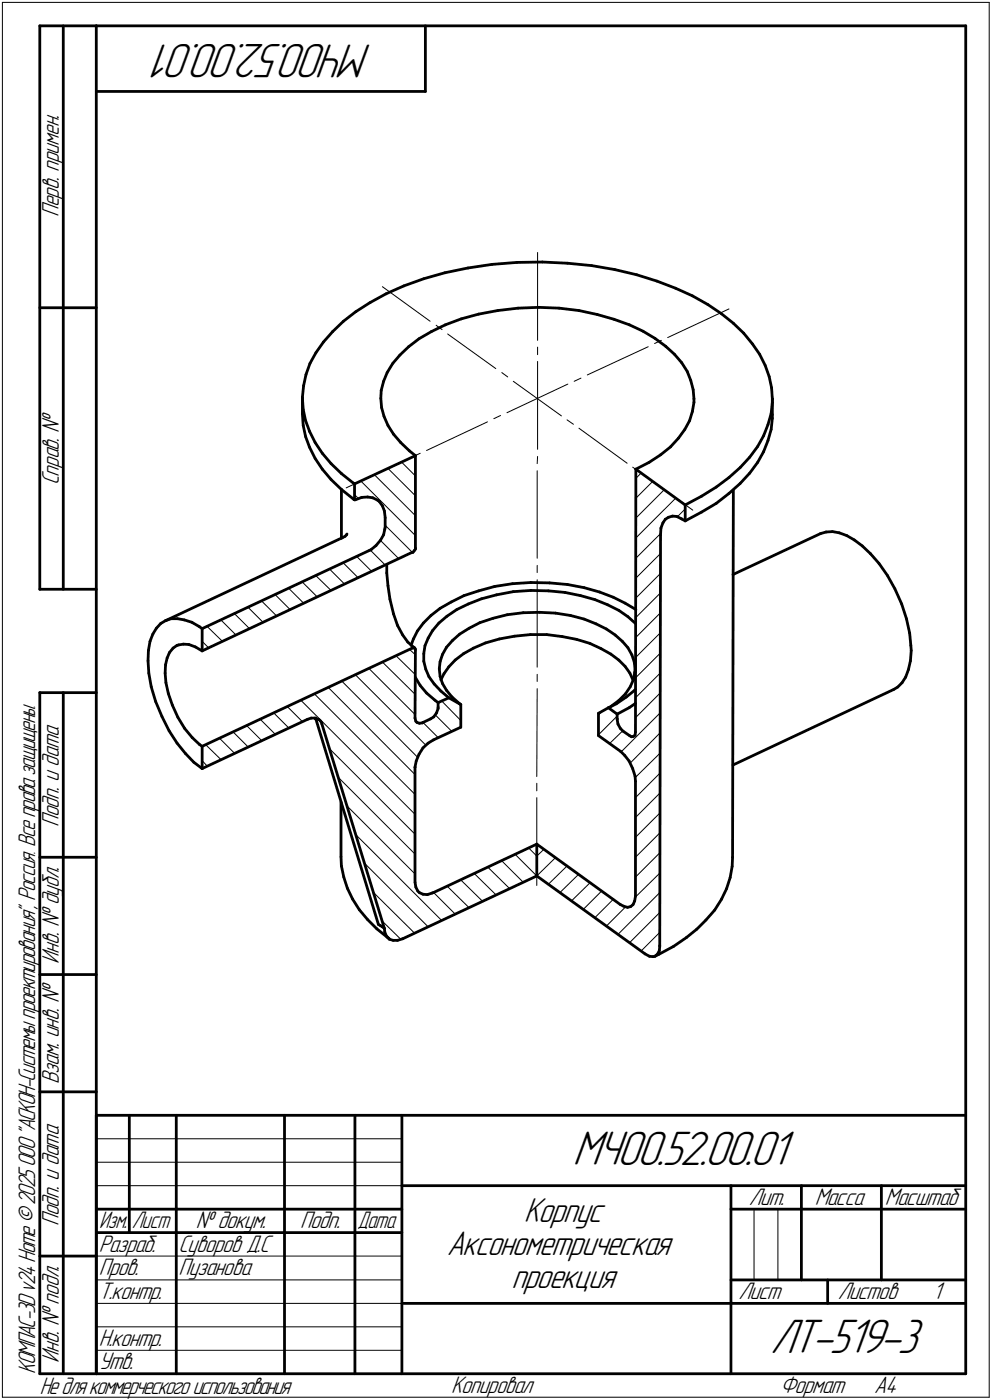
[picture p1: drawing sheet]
<svg xmlns="http://www.w3.org/2000/svg" width="211mm" height="298mm" viewBox="0 0 211 298" stroke-linecap="round" stroke-linejoin="round" font-family="sans-serif">
<g fill="none" stroke="#000" stroke-width=".59">
<path d="M8.5 5.5v120zM8.5 5.5h12zM13.5 5.5v120zM20.5 5.5v287zM20.5 5.5h185zM20.5 19.5h70zM90.5 5.5v14zM205.5 5.5v287zM90.2 59.4l4.5-1.3zM94.7 58.1l4.9-1zM99.6 57.1l5-.8zM104.6 56.3l5.4-.4z"/>
<path d="M110 55.9l5.4-.1zM115.4 55.8l5.3 .2zM120.7 56l5.2 .6zM125.9 56.6l4.9 .8zM130.8 57.4l4.7 1.1zM135.5 58.5l4.3 1.4zM139.8 59.9l4 1.5zM8.5 65.5h12zM65.1 79.8l-.5 2.3zM66 77.4l-.9 2.4zM67.2 75.1l-1.2 2.3zM68.8 72.8l-1.6 2.3z"/>
<path d="M70.8 70.6l2.3-2.2zM70.8 70.6l-2 2.2zM73.1 68.4l2.6-2zM75.7 66.4l3-2zM78.7 64.4l3.4-1.8zM82.1 62.6l3.8-1.7zM82.4 79.3l-.8 1.9zM83.6 77.4l-1.2 1.9zM85.1 75.6l1.9-1.8zM85.1 75.6l-1.5 1.8zM85.9 60.9l4.3-1.5zM87 73.8l2.2-1.7z"/>
<path d="M89.2 72.1l2.6-1.5zM91.8 70.6l2.9-1.4zM94.7 69.2l3.4-1.3zM98.1 67.9l3.8-1zM101.9 66.9l4-.8zM105.9 66.1l4.3-.5zM110.2 65.6l4.4-.2zM114.6 65.4l4.4 .2zM119 65.6l4.2 .5zM123.2 66.1l3.9 .9zM127.1 67l3.5 1zM130.6 68l3.3 1.2z"/>
<path d="M133.9 69.2l2.9 1.3zM136.8 70.5l2.6 1.6zM139.4 72.1l2.2 1.6zM141.6 73.7l1.9 1.7zM143.5 75.4l1.5 1.8zM143.8 61.4l3.5 1.6zM145 77.2l1.2 1.9zM146.2 79.1l.8 1.9zM147.3 63l3.3 1.9zM150.6 64.9l2.9 1.9zM153.5 66.8l2.5 2zM156 68.8l2.2 2.2z"/>
<path d="M158.2 71l1.9 2.2zM160.1 73.2l1.5 2.2zM161.6 75.4l1.2 2.4zM162.8 77.8l.9 2.4zM64.3 84.8v3.3zM64.3 88.1l.2 2.5zM64.3 84.6v.2zM64.3 84.8l.2 2.4zM64.5 90.6l.5 2.4zM64.5 87.2l.5 2.4zM64.6 82.1l-.3 2.5zM65 93l.9 2.2z"/>
<path d="M65 89.6l.9 2.3zM65.9 95.2l1.2 2.4zM65.9 91.9l1.2 2.3zM67.1 97.6l1.5 2.3zM67.1 94.2l1.5 2.3zM68.6 99.9l1.8 2.2zM68.6 96.5l1.8 2.2zM70.4 98.7l2.2 2.1zM81 84.8l.2 2zM81.1 83.1l-.1 1.7zM81.2 86.8l.5 1.8zM81.6 81.2l-.5 1.9z"/>
<path d="M81.7 88.6l.8 2zM82.5 90.6l1.2 1.9zM83.7 92.5l1.6 1.7zM85.3 94.2l1.8 1.8zM87.1 96l1.3 1zM88.4 97v19.7zM135.3 99.9l10.5 7.6zM135.3 99.9l-.1 56zM135.3 99.9l2.8-1.4zM138.1 98.5l2.4-1.6zM140.5 96.9l2.2-1.7zM144.4 93.3l-1.7 1.9z"/>
<path d="M145.7 91.4l-1.3 1.9zM146.7 89.6l-1 1.8zM147 81l.5 2zM147.3 87.6l-.6 2zM147.5 83l.2 1.9zM147.7 85.7l-.4 1.9zM147.7 84.9v.8zM159.5 97.4l-2 2.2zM161.2 98.5l-1.7 2.3zM161.2 95.1l-1.7 2.3zM162.5 96.2l-1.3 2.3zM162.5 92.8l-1.3 2.3z"/>
<path d="M163.4 93.8l-.9 2.4zM163.4 90.4l-.9 2.4zM163.7 80.2l.5 2.3zM164.1 91.4l-.7 2.4zM164.1 88.1l-.7 2.3zM164.2 82.5l.1 2.4zM164.3 84.9v3.4zM164.3 89.1l-.2 2.3zM164.3 88.3v.8zM164.3 85.7l-.2 2.4zM164.3 84.9v.8zM70.4 102.1l2.2 2.1z"/>
<path d="M72.6 104.2v10.4zM72.6 104.2l2.6 2.1zM72.6 100.8l2.6 2.1zM72.9 114.5l.5-.3zM73.4 114.2l.3-.3zM73.8 113.7l-.1 .2zM75.2 106.3l.2 .1zM75.2 102.9l.2 .1zM75.4 103v3.4zM75.4 103l13-6zM75.4 106.4h.2zM75.6 106.4l1.4-.5z"/>
<path d="M77 105.9l1.2-.1zM78.2 105.8l1.1 .2zM78.7 117.2l.3-.2zM79 117l1-.8zM79.3 106l1 .5zM80.3 106.5l.4 .3zM80.7 106.8l.7 .9zM80.9 115.1l-.9 1.1zM81.4 107.7l.4 1.1zM81.6 113.9l-.7 1.2zM81.8 108.8l.2 1.4zM81.9 112.7l-.3 1.2z"/>
<path d="M82 110.2v2.1zM82 112.3l-.1 .4zM87.7 117.6h.2zM88.1 117.3l-.2 .3zM88.4 116.7v.2zM88.4 116.9l-.3 .4zM140.5 113.9l-.1 87.4zM140.6 112.4l-.1 1.5zM141.1 111.3l-.5 1.1zM141.6 110.6l-.5 .7zM141.6 110.6l.6-.4zM142.2 110.2l.9-.3z"/>
<path d="M143.1 109.9l.9 .1zM144 110l1 .5zM145 110.5l.8 .4zM145.8 107.5v3.4zM145.8 110.9l3.5-1.8zM145.8 107.5l3.5-1.8zM149.3 109.1l3.1-1.9zM149.3 105.7l3.1-2zM152.4 107.2l2.7-2.1zM152.4 103.7l2.7-2zM155.1 105.1l2.4-2.1zM155.1 101.7l2.4-2.1z"/>
<path d="M156 104.4l-.1 78.1zM159.5 100.8l-2 2.2zM174.6 113.6l1.2-.3zM175.8 113.3l1.3-.1zM177.1 113.2l1.5 .3zM178.6 113.5l1.6 .5zM180.2 114l1.6 1zM181.8 115l1.7 1.2zM183.5 116.2l1.8 1.7zM185.3 117.9l1.7 2.1zM187 120l1.8 2.5zM8.5 125.5h12z"/>
<path d="M31.6 138.5l-.1 2.2zM31.9 136.6l-.3 1.9zM32.5 135l-.6 1.6zM33.3 133.8l-.8 1.2zM34.2 132.8l-.9 1zM34.2 132.8l1-.6zM35.2 132.2l37.7-17.7zM35.2 132.2l1.2-.5zM36.1 138.9l-.5 1.2zM36.4 131.7h1.4zM36.8 138l.9-.6zM36.8 138l-.7 .9z"/>
<path d="M37.7 137.4l.3-.1zM37.8 131.7l1.4 .3zM38 137.3l1-.1zM39 137.2h1.2zM39.2 132l1.6 .5zM40.2 137.2l1.4 .6zM40.8 132.5l1.6 .9zM41.6 137.8l1.4 .8zM42.4 133.4l.6 .5zM43 133.9l35.7-16.7zM43 138.6l44.7-21zM43 133.9v4.7z"/>
<path d="M82.3 120.2v1.8zM82.3 122l.2 2.7zM82.5 124.7l.5 2.9zM83 127.6l.7 3.1zM83.7 130.7l.9 2.5zM84.6 133.2l1.1 2zM85.7 135.2l1.1 1.5zM86.8 136.7l1.3 1.1zM87.8 137.9h.2zM87.8 137.9l-.1 .1zM88 136.1l-.5 1.3zM88 137.9h.1z"/>
<path d="M88.1 137.8l.1 .2zM88.1 137.9l.1 .1zM88.2 138l.1 .1zM88.3 138.2l.1 .1zM88.3 138.2h.1M88.4 138.3l-.1 14.6zM88.8 134.4l-.8 1.7zM90.1 132.7l-1.3 1.7zM90.2 139.2v1.6zM90.4 137.5l-.2 1.7zM91.1 135.9l-.7 1.6zM91.7 131.1l1.9-1.6z"/>
<path d="M91.7 131.1l-1.6 1.6zM92 134.3l-.9 1.6zM93.4 132.7l1.7-1.5zM93.4 132.7l-1.4 1.6zM93.6 129.5l2.4-1.3zM94.1 139.4l-.5 1.5zM95 137.8l-.9 1.6zM95.1 131.2l2.1-1.4zM96 128.2l2.7-1.4zM96.3 136.4l1.5-1.4zM96.3 136.4l-1.3 1.4zM97.2 129.8l2.5-1.2z"/>
<path d="M97.8 135l2-1.2zM98.6 139.2l2.2-1.2zM98.7 126.8l3.2-1zM99.7 128.6l2.7-1.1zM99.8 133.8l2.3-1.2zM100.8 138l2.5-1.1zM101.9 125.8l3.3-.9zM102.1 132.6l2.8-.9zM102.4 127.5l3.3-.8zM103.3 136.9l3-.8zM104.9 131.7l3-.8zM105.2 124.9l3.9-.6z"/>
<path d="M105.7 126.7l3.5-.7zM106.3 136.1l3.2-.6zM107.9 130.9l3.4-.4zM109.1 124.3l3.8-.3zM109.2 126l3.7-.3zM109.5 135.5l3.4-.4zM111.3 130.5l3.5-.1zM112.9 135.1h3.4zM112.9 124l4 .1zM112.9 125.7l3.8 .1zM114.8 130.4l3.4 .2zM116.3 135.1l3.3 .5z"/>
<path d="M116.7 125.8l3.5 .4zM116.9 124.1l3.8 .4zM118.2 130.6l3.2 .5zM119.6 135.6l3.1 .5zM120.2 126.2l3.3 .6zM120.7 124.5l3.6 .6zM121.4 131.1l2.9 .7zM122.7 136.1l2.8 .9zM123.5 126.8l3.1 .9zM124.3 125.1l3.3 1zM124.3 131.8l2.5 1zM125.5 137l2.3 1.1z"/>
<path d="M126.6 127.7l2.7 1.1zM126.8 132.8l2.2 1.1zM127.6 126.1l2.9 1.1zM127.8 138.1l2.2 1.2zM129 133.9l1.9 1.3zM129.3 128.8l2.4 1.2zM130 139.3l1.7 1.2zM130.5 127.2l2.5 1.2zM130.9 135.2l1.5 1.4zM131.7 130l1.9 1.3zM132.4 136.6l1.2 1.3zM133 128.4l2.3 1.4z"/>
<path d="M133.6 131.3l1.6 1.5zM133.6 137.9l.9 1.5zM134.5 139.4l.5 1.6zM156 122.3l18.6-8.7zM188.8 122.5l1.6 2.9zM190.4 125.4l1.5 3.2zM191.9 128.6l1 3.1zM192.9 131.7l.6 3.1zM193.5 134.8l.3 2.6zM193.8 137.4l.1 1.1zM193.9 138.5l-.2 2.2zM8.5 147.5v145z"/>
<path d="M8.5 147.5h12zM13.5 147.5v145zM31.5 140.7l.2 2.6zM31.7 143.3l.5 2.9zM32.2 146.2l.9 3.2zM33.1 149.4l1.4 3.2zM34.5 152.6l1.5 3zM35.1 143.3l.2 2.1zM35.2 141.6l-.1 1.7zM35.3 145.4l.5 2.3zM35.6 140.1l-.4 1.5zM35.8 147.7l.9 2.4z"/>
<path d="M36 155.6l1.7 2.6zM36.7 150.1l1.1 2.6zM37.7 158.2l1.8 2.2zM37.8 152.7l1.5 2.4zM39.3 155.1l1.6 2zM40.9 157.1l1.5 1.4zM42.4 158.5l.6 .4zM43 158.9l44.7-20.9zM43 158.9v4.8zM65.4 153.2l.8-.3zM66.2 152.9h.9zM67.1 152.9v.1z"/>
<path d="M67.1 152.9l.6 .3zM67.1 153.1l.1 .1zM67.1 153.1h.1M67.2 153.2l13.3 43.6zM67.7 153.2h.1M67.8 153.2l.4 .3zM68.2 153.5l.2 .3zM68.4 153.8l.1 .4zM68.5 154.2l13.3 43.5zM88.3 152.9l.2 .7zM88.4 144.3l1 1.7zM88.5 153.6l.2 .2z"/>
<path d="M88.7 153.8l.5 .2zM89.2 154l.7-.1zM89.4 146l1.4 1.6zM89.9 153.9l.1-.1zM90 153.8l1.6-.7zM90 159.3l1.1-1.1zM90 159.3l-.8 1.3zM90.2 140.8l.4 1.7zM90.6 142.5l.7 1.6zM90.8 147.6l1.7 1.5zM91.1 158.2l1.1-.6zM91.3 144.1l1.1 1.5z"/>
<path d="M91.6 153.1l.7-.4zM92.2 157.6l5.8-2.7zM92.4 145.6l1.4 1.6zM92.5 149.1l.7 .5zM92.9 151.8l-.6 .9zM93.2 150.9l-.3 .9zM93.2 150.6v.3zM93.2 149.6v1zM93.2 149.6l2.3-1zM93.5 142.4l.1 1.6zM93.6 140.9l-.1 1.5zM93.6 144l.5 1.5z"/>
<path d="M93.8 147.2l1.7 1.4zM94.1 145.5l.9 1.5zM94.5 143.4l-.7 1.4zM95 147l1.2 1.4zM95.5 148.6l2.5 1.4zM95.5 142l-1 1.4zM96.2 148.4l1.5 1.4zM96.9 140.5l1.7-1.3zM96.9 140.5l-1.4 1.5zM97.7 149.8l.3 .2zM98 150v4.9zM127.3 156.6l4.8 3.4z"/>
<path d="M127.3 151.9v4.7zM127.3 151.9l2.2-1.2zM129.5 150.7l1.8 1.4zM129.5 150.7l1.6-.8zM130 150.5l1.7-1.3zM131.1 149.9l2.2-1.5zM131.3 152.1v1zM131.3 153.2l.2 1zM131.3 153.2h.1M131.3 152.1l2.6-1.4zM131.5 154.2l.5 .9zM131.7 149.2l1.4-1.5z"/>
<path d="M131.7 140.5l1.3 1.4zM132 155.1l.6 .6zM132.6 155.7l1.3 .9zM133 141.9l1 1.4zM133.3 148.4l1.7-1.4zM133.9 150.7l1.3-.9zM133.9 156.6l.5 .3zM134 143.3l.7 1.6zM134.1 146.2l-1 1.5zM134.4 156.9l.4-.1zM134.8 144.7l-.7 1.5zM134.8 156.8l.3-.3z"/>
<path d="M135 141l.1 1.5zM135 147l.2-.2zM135 143.2l-.2 1.5zM135.1 142.5l-.1 .7zM135.2 155.9l-.1 .6zM190.2 146.8l.8-.5zM191.9 145.4l-.9 .9zM192.7 144.2l-.8 1.2zM193.3 142.6l-.6 1.6zM193.7 140.7l-.4 1.9zM39.5 160.4l1.7 1.9zM41.2 162.3l1.8 1.4z"/>
<path d="M43 163.7l22.4-10.5zM72.6 170.8v11.7zM88.3 163.3h.1M88.3 163.4v24.5zM88.6 162.1l-.3 1.2zM89.2 160.6l-.6 1.5zM114.2 179.7l17.8 12.9zM114.2 179.7v6.8zM132.1 160l.8 .9zM132.9 160.9l1 1.2zM133.9 162.1l.7 1.6zM134.6 163.7l.5 1.6z"/>
<path d="M135.1 165.3l.1 1.1zM135.2 166.4v24.4zM156 162.9l34.2-16.1zM8.5 182.5h12zM72.6 182.5v1.9zM72.6 184.4l.6 2.4zM73.2 186.8l.7 2.3zM73.9 189.1l1.1 2.3zM75 191.4l1.5 2.3zM76.5 193.7l1.7 2.1zM78.2 195.8l2 2zM80.2 197.8l2.2 1.8z"/>
<path d="M80.5 196.8l.4 .3zM80.9 197.1l.5 .3zM81.4 197.4l.4 .3zM81.8 197.7l.1 .8zM81.9 198.5l.3 .8zM82.2 199.3l.6 .6zM82.4 199.6l.4 .3zM82.8 200l.9 .2zM82.8 200h.1M85.7 199.9l28.5-13.4zM88.3 187.9l.2 1zM88.5 188.9l.4 .8z"/>
<path d="M88.9 189.7l.3 .4zM89.2 190.1l.8 .3zM90 190.4l.9 .1zM90.9 190.5l1-.3zM91.9 190.2l.3-.1zM92.2 190.1l22-10.4zM114.2 186.5l23 16.6zM132 192.6l.7 .4zM132.7 193l.8 .2zM133.5 193.2l.7-.2zM134.2 193l.5-.4zM135 191.9l-.3 .7z"/>
<path d="M135.2 190.8l-.2 1.1zM146 199.6l2.3-1.7zM150.2 195.9l-1.9 2zM152.1 193.8l-1.9 2.1zM153.5 191.5l-1.4 2.3zM154.6 189.2l-1.1 2.3zM155.4 186.9l-.8 2.3zM155.8 184.5l-.4 2.4zM155.9 182.5l-.1 2zM8.5 207.5h12zM83.7 200.2h.9zM84.6 200.2l1.1-.3z"/>
<path d="M137.2 203.1l1 .5zM138.2 203.6l.7 .1zM138.9 203.7l.5-.1zM139.4 203.6l.8-.4zM139.4 203.6l.5-.4zM140.2 203.2l3.1-1.7zM140.3 202.4l-.4 .8zM140.4 201.5l-.1 .9zM140.4 201.3v.2zM143.3 201.5l2.7-1.9zM8.5 232.5h12zM20.5 237.5h185z"/>
<path d="M20.5 237.5v55zM27.5 237.5v25zM37.5 237.5v55zM60.5 237.5v55zM75.5 237.5v55zM85.5 237.5v55zM20.5 257.5h65zM85.5 252.5h120zM155.5 252.5v40zM155.5 257.5h15zM170.5 252.5v20zM170.5 257.5h35z"/>
<path d="M187.5 252.5v20zM8.5 267.5h12zM20.5 262.5h65zM85.5 277.5h70zM155.5 277.5h50zM155.5 272.5h50zM176.1 272.5v5zM8.5 292.5h12zM20.5 292.5h185z"/>
</g>
<g fill="none" stroke="#000" stroke-width=".21">
<path d="M.5 .5v297zM.5 .5h210zM210.5 .5v297zM114.4 53.8v18.7zM81.4 61l10.1 7.4zM92.8 69.3l1.3 .9zM95.2 71.1l10.3 7.4zM106.8 79.3l1.2 1zM114.4 73.9v1.6zM114.4 77v18.7zM125 79.8l12.9-6zM139.3 73.2l1.4-.7z"/>
<path d="M142.1 71.9l13-6.1zM82.5 99.7l5.9 5.9zM85.4 98.4l3 2.9zM88 97.2l1.4-.7zM88.3 97l.1 .1zM90.8 95.9l12.9-6.1zM105.1 89.2l1.4-.7zM107.9 87.9l12.9-6.1zM109.2 81.2l10.3 7.4zM114.4 97.2l-.1 1.5zM120.6 89.4l1.4 .9zM122.2 81.2l1.4-.7z"/>
<path d="M123.2 91.2l10.2 7.4zM134.6 99.5l1.4 .9zM73 119.8l3.2 3.2zM73.7 103.9l12.9-6zM75.4 105.3l.9 .9zM75.9 118.4l3.2 3.3zM76.8 102.4l11.6 11.6zM78.7 117.1l3.3 3.2zM79.7 101.1l8.7 8.7zM80.9 115.1l3.9 3.9zM82 111.8l5.7 5.8zM114.3 100.2v18.7z"/>
<path d="M135.3 118.9l5.2-5.3zM135.3 110.3l6-6zM135.3 106.1l3.6-3.6zM135.3 101.9l1.1-1.1zM137.2 101.3l10.2 7.3zM143.8 106.1l-8.5 8.5zM145.8 108.4l-1.7 1.7zM43 136.6l1.4 1.3zM44 133.3l3.3 3.3zM47 132l3.2 3.2zM49.9 130.6l3.2 3.3zM52.7 129.3l3.3 3.2z"/>
<path d="M55.6 127.9l3.2 3.2zM58.5 126.6l3.2 3.2zM61.4 125.2l3.2 3.2zM64.3 123.9l3.2 3.2zM67.1 122.5l3.3 3.2zM70.1 121.2l3.2 3.2zM84.2 139.6l4.2 4.1zM87.1 138.3l1.3 1.1zM114.3 120.4v1.5zM114.3 123.4v18.7zM135.2 135.8l5.3-5.2zM135.2 131.6l5.3-5.3z"/>
<path d="M135.3 127.3l5.2-5.2zM135.3 123.1l5.2-5.2zM43.8 158.6l3.3 3.2zM46.7 157.2l3.3 3.2zM49.6 155.9l3.2 3.2zM52.5 154.5l3.2 3.2zM55.4 153.2l3.2 3.2zM58.3 151.8l3.2 3.2zM61.1 150.5l3.2 3.2zM64 149.1l24.3 24.3zM66.9 147.7l21.4 21.5zM69.8 146.4l18.5 18.5z"/>
<path d="M70.1 159.4l18.2 18.2zM72.7 145l16.1 16.2zM75.6 143.7l15 15zM78.5 142.3l9.8 9.8zM81.4 141l7 6.9zM90 153.8l3.2 3.3zM92.6 152.2l3.5 3.5zM94 149.3l4 4.1zM114.3 143.6v1.5zM114.3 146.6l-.1 18.8zM127.3 156.5l4-4zM127.3 152.2l.7-.6z"/>
<path d="M129.7 158.3l2.8-2.7zM135.2 152.8l5.3-5.2zM135.2 148.6l5.3-5.3zM135.2 144.4l5.3-5.3zM135.2 140l5.3-5.2zM140.5 156l-6.4 6.5zM43 162l1.1 1.2zM72 165.5l16.3 16.4zM73.8 171.6l14.5 14.5zM75.7 177.7l18.3 18.3zM114.2 166.8v1.6zM114.2 169.8v18.8z"/>
<path d="M132.2 160.1l8.3-8.3zM135.1 165.6l5.4-5.2zM135.2 178.3l5.3-5.2zM135.2 174.1l5.3-5.3zM135.2 169.8l5.3-5.2zM77.6 183.8l13.5 13.6zM79.4 190l8.8 8.7zM81.3 196.1l4 4zM92.3 190.1l4.6 4.5zM95.2 188.7l4.6 4.6zM98 187.4l4.7 4.5zM100.9 186l4.7 4.6z"/>
<path d="M103.8 184.7l4.7 4.5zM106.8 183.3l4.5 4.6zM109.6 181.9l4.6 4.6zM112.5 180.6l1.7 1.7zM114.2 186.5l4-3.9zM114.2 182.3l1.5-1.5zM116.7 188.3l3.9-3.9zM119.1 190.1l4-3.9zM121.6 191.9l4-3.9zM124.1 193.6l3.9-3.9zM126.6 195.4l3.9-3.9zM131.5 199l8.9-8.9z"/>
<path d="M133.1 193.1l-4.1 4.1zM135.1 191.1l5.4-5.3zM135.2 186.8l5.3-5.3zM135.2 182.5l5.3-5.2zM133.9 200.7l6.5-6.4zM136.4 202.5l4-4zM20.5 247.5h65zM20.5 252.5h65zM20.5 242.5h65zM160.4 257.5v15zM165.5 257.5v15zM20.5 267.5h65z"/>
<path d="M20.5 272.5h65zM20.5 277.5h65zM.5 297.5h210zM20.5 282.5h65zM20.5 287.5h65z"/>
</g>
<g font-size="10.9">
<text x="79.2" y="9.4" transform="rotate(-180 79.2 9.4)">МЧ00.52.00.01</text>
<text x="121.8" y="248.1">МЧ00.52.00.01</text>
<text x="163.9" y="288.1">ЛТ-519-3</text>
</g>
<g font-size="7.8">
<text x="111.5" y="260.2">Корпус</text>
<text x="95" y="267.2">Аксонометрическая</text>
<text x="108.8" y="274.2">проекция</text>
</g>
<g font-size="5.4">
<text x="12.6" y="46.3" transform="rotate(-90 12.6 46.3)">Перв. примен.</text>
<text x="12.6" y="103.4" transform="rotate(-90 12.6 103.4)">Справ. №</text>
<text x="12.6" y="176.1" transform="rotate(-90 12.6 176.1)">Подп. и дата</text>
<text x="12.6" y="205.2" transform="rotate(-90 12.6 205.2)">Инв. № дубл.</text>
<text x="12.6" y="230.9" transform="rotate(-90 12.6 230.9)">Взам. инв. №</text>
<text x="159.3" y="256.6">Лит.</text>
<text x="173.4" y="256.6">Масса</text>
<text x="188.3" y="256.6">Масштаб</text>
<text x="12.6" y="261.1" transform="rotate(-90 12.6 261.1)">Подп. и дата</text>
<text x="41.6" y="261.6">№ докум.</text>
<text x="63.9" y="261.6">Подп.</text>
<text x="21" y="266.6">Разраб.</text>
<text x="38" y="266.6">Суворов Д.С</text>
<text x="21" y="271.6">Пров.</text>
<text x="38" y="271.6">Пузанова</text>
<text x="21" y="276.6">Т.контр.</text>
<text x="157.1" y="276.6">Лист</text>
<text x="178.3" y="276.6">Листов</text>
<text x="198.5" y="276.6">1</text>
<text x="21" y="286.6">Н.контр.</text>
<text x="7.5" y="292.5" transform="rotate(-90 7.5 292.5)">КОМПАС-3Dv24Home©2025ООО&quot;АСКОН-Системыпроектирования&quot;, Россия. Всеправазащищены.</text>
<text x="12.6" y="290.2" transform="rotate(-90 12.6 290.2)">Инв. № подл.</text>
<text x="21" y="291.6">Утв.</text>
<text x="8.5" y="296.7">Недлякоммерческогоиспользования</text>
<text x="96" y="296.6">Копировал</text>
<text x="166" y="296.6">Формат</text>
<text x="186" y="296.6">A4</text>
</g>
<g font-size="5.3">
<text x="21.1" y="261.6">Изм.</text>
<text x="28.1" y="261.6">Лист</text>
<text x="76.1" y="261.6">Дата</text>
</g>
</svg>
